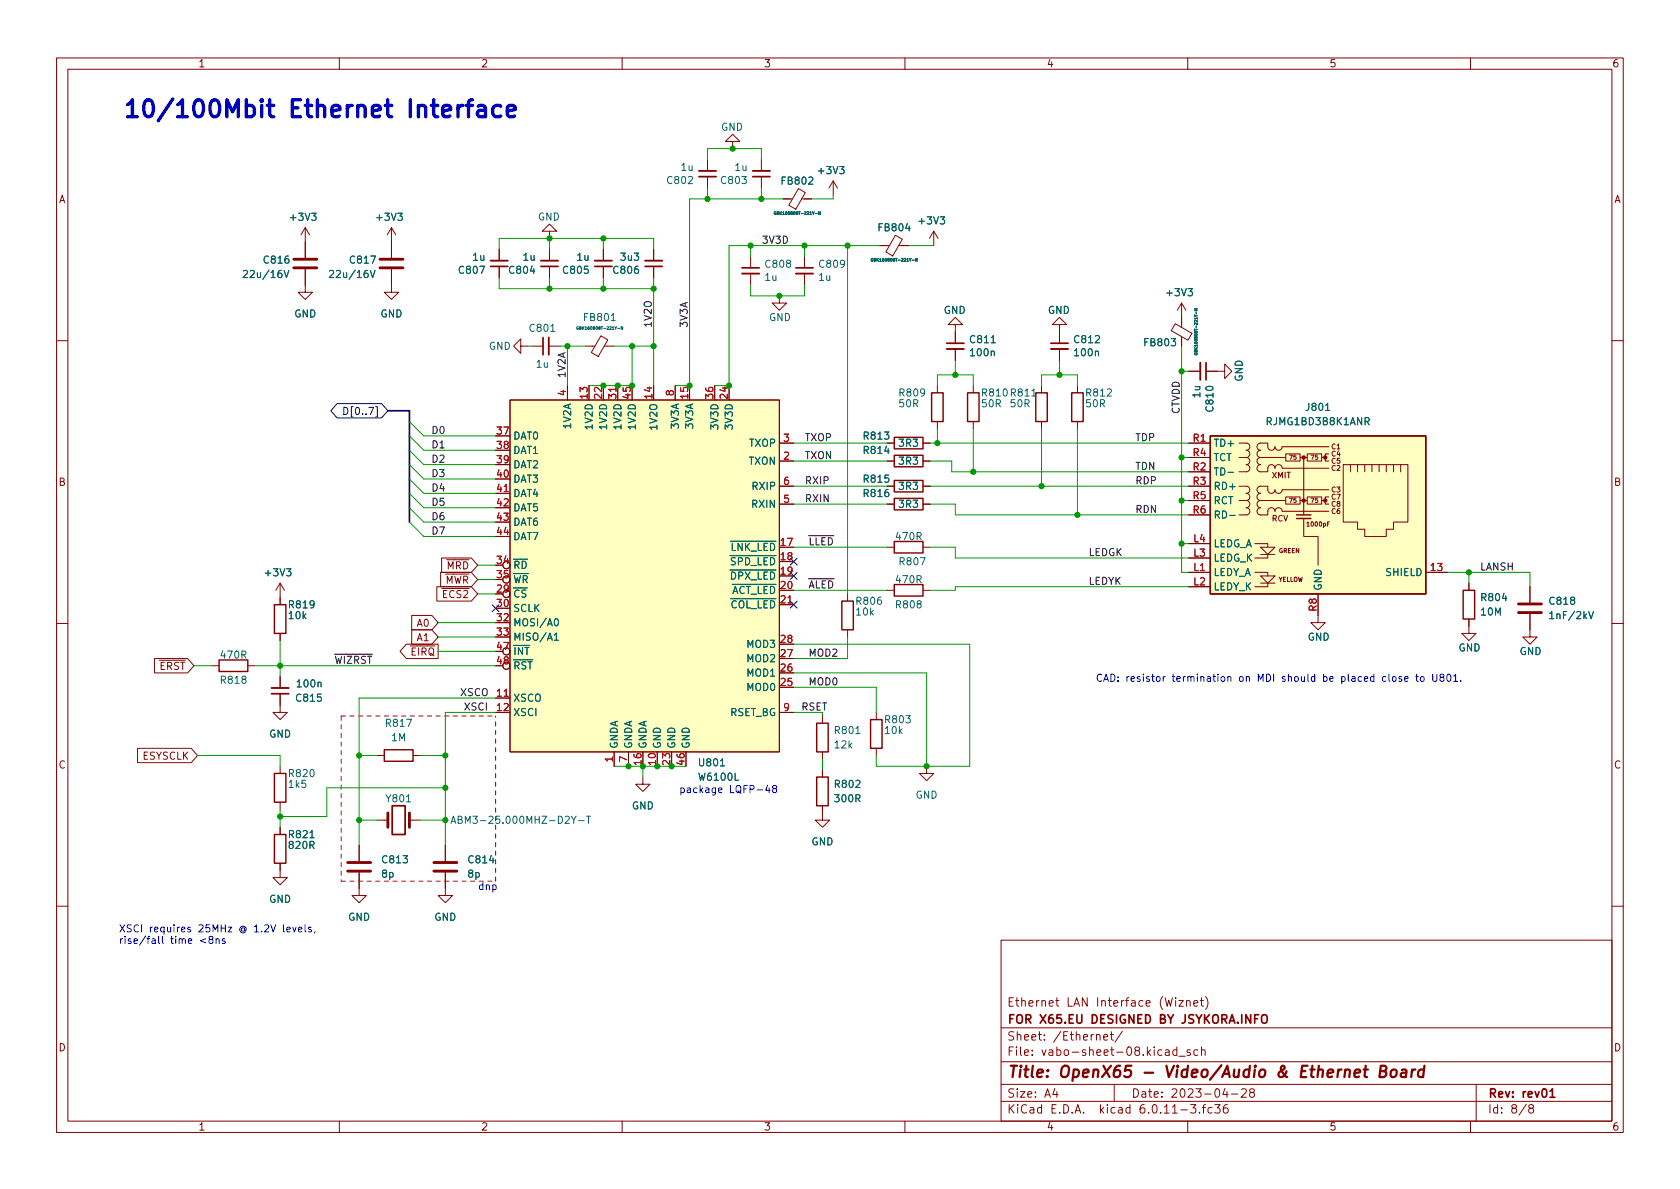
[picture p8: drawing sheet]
<svg xmlns="http://www.w3.org/2000/svg" width="297mm" height="210mm" viewBox="0 0 297 210" stroke-linecap="round" stroke-linejoin="round" font-family="sans-serif">
<g fill="none" stroke="#840000" stroke-width=".18">
<path d="M10 10.2h277v190.1h-277zM12 12.2h273v186.1h-273zM60 10.2v2M110 10.2v2M160 10.2v2M210 10.2v2M260 10.2v2M125.1 28.2v2M125.1 31.2v2.1M129.5 25h1.3l-1.3-1.3-1.2 1.3h1.2v1.3M134.6 28.2v2M134.6 31.2v2.1"/>
<path d="M138.4 35.2h1.7M141.2 33.3l1.2 .8-1.7 2.9-1.2-.7zM141.8 35.2h1.7M147.3 32l.8 1.3M147.3 32v2.5M147.3 32l-.7 1.3M54 47.6v4.1h1.2l-1.2 1.3-1.3-1.3h1.3M54 40.3l.7 1.2M54 40.3v5.3M54 40.3l-.8 1.2M69.2 47.6v4.1h1.3l-1.3 1.3-1.3-1.3h1.3M69.2 40.3l.8 1.2"/>
<path d="M69.2 40.3v5.3M69.2 40.3l-.7 1.2M88.3 44.1v2M88.3 47.1v2M97.2 40.9h1.2l-1.2-1.3-1.3 1.3h1.3v1.3M97.2 44.1v2M97.2 47.1v2M106.2 59.4l1.3 .7-1.7 2.9-1.3-.7zM106.7 44.1v2M106.7 47.1v2M115.6 44.1v2M115.6 47.1v2"/>
<path d="M132.7 45.3v2.1M132.7 48.4v2M137.8 52.3v1.3h1.3l-1.3 1.3-1.3-1.3h1.3M142.2 45.3v2.1M142.2 48.4v2M155.6 43.4h1.6M158.3 41.6l1.2 .7-1.7 3-1.2-.8zM158.9 43.4h1.8M165.1 40.9l.8 1.3M165.1 40.9v2.5M165.1 40.9l-.8 1.3M168.9 57.4h1.3l-1.3-1.3-1.3 1.3h1.3v3.3"/>
<path d="M187.3 57.4h1.3l-1.3-1.3-1.2 1.3h1.2v3.3M207.8 57.2l2.9 1.7-.7 1.3-2.9-1.7zM208.9 53.6v4.3M208.9 59.6v1.6M208.9 53.6l.8 1.3M208.9 53.6l-.7 1.3M10 60.2h2M87.6 77.1h2.6M87.6 79.6h2.6M90.2 70.7h47.6v62.3h-47.6zM92.1 61.2v-1.3l-1.3 1.3 1.3 1.3v-1.3h1.2M94 61.2h2"/>
<path d="M97 61.2h2.1M100.3 68.2v2.5M103.5 61.2h1.7M104.1 68.2v2.5M106.7 68.2v2.5M106.8 61.2h1.8M109.2 68.2v2.5M111.8 68.2v2.5M115.6 68.2v2.5M119.4 68.2v2.5M121.9 68.2v2.5M126.4 68.2v2.5"/>
<path d="M128.9 68.2v2.5M137.8 78.4h2.5M156.8 78.4h1.3M163.2 78.4h1.3M165.7 68.2v1.3M165.7 74.5v1.3M168.9 61.7v2M172.1 68.2v1.3M172.1 74.5v1.3M184.1 68.2v1.3M184.1 74.5v1.3M187.3 61.7v2"/>
<path d="M190.5 68.2v1.3M190.5 74.5v1.3M210.2 78.4h3.8M210.2 65.7h2M213.2 65.7h3.3v-1.3l1.3 1.3-1.3 1.2v-1.2M219.1 78.4h1.2a.64 .64 0 0 1 .7 .6 .64 .64 0 0 1-.7 .6 .64 .64 0 0 1 .7 .7 .64 .64 0 0 1-.7 .6M234.9 79h-8.2a.64 .64 0 0 1-.6 .6 .64 .64 0 0 1-.7-.6 .64 .64 0 0 1-.6 .6 .64 .64 0 0 1-.6-.6v-.6h-1.3a.64 .64 0 0 0-.7 .6 .64 .64 0 0 0 .7 .6 .64 .64 0 0 0-.7 .7 .64 .64 0 0 0 .7 .6M285 60.2h2M78.1 98.7h5.2l1.2 1.2-1.2 1.3h-5.2zM79 99h4M87.6 82.2h2.6M87.6 84.7h2.6"/>
<path d="M87.6 87.2h2.6M87.6 89.8h2.6M87.6 92.3h2.6M87.6 94.9h2.6M137.8 81.5h2.5M137.8 96.8h2.5M137.8 99.3h2.5M137.8 89.1h2.5M137.8 86h2.5M156.8 81.5h1.3M156.8 96.8h1.3M156.8 89.1h1.3"/>
<path d="M156.8 86h1.3M163.2 81.5h1.3M163.2 96.8h1.3M163.2 89.1h1.3M163.2 86h1.3M210.2 86h3.8M210.2 88.5h3.8M210.2 80.9h3.8M210.2 91.1h3.8M210.2 83.4h3.8M210.2 98.7h3.8M210.2 96.1h3.8"/>
<path d="M219.1 86h1.2a.64 .64 0 0 1 .7 .6 .64 .64 0 0 1-.7 .6 .64 .64 0 0 1 .7 .7 .64 .64 0 0 1-.7 .6M219.1 88.5h1.2M219.1 80.9h1.2M220.3 88.5a.64 .64 0 0 1 .7 .6 .64 .64 0 0 1-.7 .7 .64 .64 0 0 1 .7 .6 .64 .64 0 0 1-.7 .7h-1.2M220.3 80.9a.64 .64 0 0 1 .7 .6 .64 .64 0 0 1-.7 .7 .64 .64 0 0 1 .7 .6 .64 .64 0 0 1-.7 .6h-1.2M221.9 96.1h2.3v.7M222.9 88.5a.64 .64 0 0 0-.7 .6 .64 .64 0 0 0 .7 .7 .64 .64 0 0 0-.7 .6 .64 .64 0 0 0 .7 .7h1.3v-.7a.64 .64 0 0 1 .6-.6 .64 .64 0 0 1 .6 .6 .64 .64 0 0 1 .7-.6 .64 .64 0 0 1 .6 .6h8.2M222.9 80.9a.64 .64 0 0 0-.7 .6 .64 .64 0 0 0 .7 .7 .64 .64 0 0 0-.7 .6 .64 .64 0 0 0 .7 .6h1.3v-.6a.64 .64 0 0 1 .6-.6 .64 .64 0 0 1 .6 .6 .64 .64 0 0 1 .7-.6 .64 .64 0 0 1 .6 .6h8.2M222.9 96.8h2.5l-1.2 1.2zM222.9 98h2.5M222.9 88.5h4.4M222.9 80.9h4.4"/>
<path d="M224.2 98v.7h-2.3M227.3 87.9h2.6v1.2h-2.6zM227.3 80.3h2.6v1.2h-2.6zM229.9 88.5h1.2M229.9 80.9h1.2M230.5 91.7v3.2h2.5v5M230.5 80.9v10.2M231.1 87.9h2.6v1.2h-2.6zM231.1 80.3h2.6v1.2h-2.6zM233.7 88.5h.6M233.7 80.9h.6M234.7 92.6h.2"/>
<path d="M234.9 87.9h-.6v1.2h.6M234.9 80.3h-.6v1.2h.6M234.9 86.6h-8.2a.64 .64 0 0 1-.6 .6 .64 .64 0 0 1-.7-.6 .64 .64 0 0 1-.6 .6 .64 .64 0 0 1-.6-.6v-.6h-1.3a.64 .64 0 0 0-.7 .6 .64 .64 0 0 0 .7 .6 .64 .64 0 0 0-.7 .7 .64 .64 0 0 0 .7 .6M235.1 92.3h-.4v.7M237.5 82.2h11.4v10.1h-2.5v1.3h-1.3v1.3h-3.8v-1.3h-1.3v-1.3h-2.5zM238.8 82.2v1.2M240 82.2v1.2M241.3 82.2v1.2M242.6 82.2v1.2M243.8 82.2v1.2M245.1 82.2v1.2M246.4 82.2v1.2"/>
<path d="M247.6 82.2v1.2M10 110.2h2M27.3 116.5h5.9l1.1 1.2-1.1 1.3h-5.9zM28.2 116.8h4.6M37.5 117.7h1.2M43.8 117.7h1.3M49.5 103.1v3.8M49.5 112v1.3M49.5 119.6v2.1M49.5 103.1l.8 1.3M49.5 103.1l-.7 1.3M71.8 113.9h5.7v2.6h-5.7l-1.1-1.3z"/>
<path d="M72.6 114.2h1.1M72.8 111.4h3.6l1.1 1.2-1.1 1.3h-3.6zM72.8 108.8h3.6l1.1 1.3-1.1 1.3h-3.6zM75.6 114.2h1.3M77.2 103.8h6.1l1.2 1.2-1.2 1.3h-6.1zM77.9 101.2h5.4l1.2 1.3-1.2 1.3h-5.4zM78.1 104.1h1.2M87.6 107.6h2.6M87.6 110.1h2.6M87.6 112.6h2.6M137.8 101.8h2.5M137.8 104.4h2.5"/>
<path d="M137.8 106.9h2.5M137.8 119h2.5M137.8 116.5h2.5M137.8 113.9h2.5M149.9 105v1.3M149.9 111.4v1.2M156.8 104.4h1.3M163.2 104.4h1.3M210.2 101.2h3.8M210.2 103.8h3.8M221.9 101.2h2.3v.6M222.9 101.8h2.5l-1.2 1.3z"/>
<path d="M222.9 103.1h2.5M224.2 103.1v.7h-2.3M233 105v5.1h1.3l-1.3 1.3-1.2-1.3h1.2M252.1 101.2h3.8M259.7 109.5v2.5h1.3l-1.3 1.3-1.3-1.3h1.3M259.7 103.1v1.3M270.5 108.6v4h1.3l-1.3 1.3-1.3-1.3h1.3M270.5 103.8v2.7M285 110.2h2M24.3 132.3h9.5l1.1 1.3-1.1 1.3h-9.5zM49.5 122.7v3.3h1.3l-1.3 1.2-1.2-1.2h1.2M49.5 135.5v1.3"/>
<path d="M66.7 133.6h1.2M73 133.6h1.3M87.6 123.4h2.6M87.6 126h2.6M108.6 133v2.5M111.1 133v2.5M113.7 137.4v1.3h1.2l-1.2 1.2-1.3-1.2h1.3M113.7 133v2.5M116.2 133v2.5M118.7 133v2.5M121.3 133v2.5M137.8 126h2.5"/>
<path d="M137.8 121.5h2.5M145.4 126.6v1.3M145.4 133v1.2M145.4 136.1v1.3M154.9 126v1.2M154.9 132.3v1.3M163.8 135.5v1.3h1.3l-1.3 1.2-1.2-1.2h1.2M49.5 152.6v2.6h1.3l-1.3 1.3-1.2-1.3h1.2M49.5 141.9v1.2M49.5 146.3v1.3M63.5 154.3v4.1h1.3l-1.3 1.2-1.3-1.2h1.3M63.5 149.5v2.8"/>
<path d="M66.7 145h1.9M72.4 145h1.9M78.7 154.3v4.1h1.3l-1.3 1.2-1.2-1.2h1.2M78.7 149.5v2.8M145.4 142.5v2.5h1.3l-1.3 1.3-1.3-1.3h1.3M10 160.2h2M177 166.3h108v32h-108zM186.6 176.9h.6M186.9 176.4v1.3l.3 .2M202.6 177.4l.8-.1-.1-.3-.4-.1-.3 .2 .1 .8h.6M213.1 176.2a1.72 1.72 0 0 1 0 2.3M285 160.2h2"/>
<path d="M60 198.3v2M110 198.3v2M160 198.3v2M177 194.8h108M177 191.8h108M177 187.8h108M177 181.8h108M182.5 186.5v.1M182.5 185.7v.1M184.6 183.8v.1M184.6 183v.1M196.3 182.9h.6"/>
<path d="M196.5 182.4v1.3l.4 .2M197 191.8v3M198.4 182.4l-1.3 1.9M208.4 186.8h1.2M210 198.3v2M210.4 185.7l-.3-.1-.2 .2v.3l.5 .1v.4h-.5M211.8 185.7l-.4-.1-.3 .3v.4l.1 .3h.6M212.4 185.8l.2-.2 .4 .1 .1 .9M212.4 185.1v1.5M214.8 195.3h.9l-.5 .6 .4 .1v.7l-.2 .1h-.4l-.2-.1M217 195.3a.59 .59 0 0 0-.7 .7v.5l.1 .3h.5l.2-.1v-.5l-.1-.2-.4-.1-.3 .3M217.7 193.5h1.2"/>
<path d="M219.5 192.7l.6-.2 .2 .2 .1 .3-1 1h1M221.2 193.2l-.3-.3 .1-.2 .2-.2 .4 .1 .2 .2-.1 .2-.6 .2-.2 .3 .1 .4 .2 .1h.4l.2-.3-.1-.4-.2-.1M260 198.3v2M261 191.8v6.5M270.6 196l-.3-.3 .1-.2 .2-.2 .4 .1 .2 .2-.1 .2-.7 .2-.1 .3v.2l.3 .3h.4l.2-.3-.1-.4-.2-.1"/>
<circle cx="89.5" cy="99.9" r=".63"/>
<circle cx="89.5" cy="102.5" r=".63"/>
<circle cx="89.5" cy="115.2" r=".63"/>
<circle cx="89.5" cy="117.7" r=".63"/>
<circle cx="89.5" cy="105" r=".63"/>
</g>
<g fill="none" stroke="#840000" stroke-width=".3">
<path d="M123.6 31.2h3M133.1 31.2h3M86.7 47.1h3.1M95.6 47.1h3.1M96 59.7v3M105.2 47.1h3M114 47.1h3.1M131.2 47.4h3M140.7 47.4h3.1M167.4 60.7h3M185.8 60.7h3M213.2 64.1v3.1"/>
<path d="M48 122.7h3.1M69.3 142.5h2.3v5.1h-2.3zM274.1 194h.8"/>
</g>
<path d="M202.4 189.7h1.5M227.5 189.4l-.2 .5a.92 .92 0 0 1-.9 .6l-.2-.1a.54 .54 0 0 1 .1-.9l.6-.4a.39 .39 0 0 0 .2-.5l-.2-.1a.41 .41 0 0 0-.4 .4l.6 1.2 .5 .4M230.1 189.4h.7M231.2 188.5h-1l-.2 2h.9M244 189.4l.9-.1a.46 .46 0 0 0 .2-.4 .46 .46 0 0 0-.3-.4h-.7l-.2 2h.8a.53 .53 0 0 0 .4-.5 .53 .53 0 0 0-.4-.6" fill="none" stroke="#840000" stroke-width=".4"/>
<g fill="none" stroke="#840000" stroke-width=".33">
<path d="M123.6 30.2h3M133.1 30.2h3M86.7 46.1h3.1M95.6 46.1h3.1M97 59.7v3M105.2 46.1h3M114 46.1h3.1M131.2 48.4h3M140.7 48.4h3.1M167.4 61.7h3M185.8 61.7h3M212.2 64.1v3.1"/>
<path d="M48 121.7h3.1"/>
</g>
<g fill="none" stroke="#006464" stroke-width=".18">
<path d="M55.1 37.7h.8l-.4 .5 .3 .1v.6l-.1 .1-.6-.1M70.3 37.7h.8l-.4 .5 .4 .1v.6l-.2 .1-.6-.1M143 31.4l.5-.1 .2 .4-.8 .9h.8M143.6 37.4l.2 .3 .2-.3M143.8 37.7v.2M144.1 37.7h.4M145 37.4v.5l-.3-.5v.5M148.5 29.4h.7l-.4 .5 .4 .2v.5l-.2 .1-.5-.1M160.4 39.5l-.3 .9h.8M166.2 38.3h.8l-.4 .5 .4 .1v.6l-.2 .1-.6-.1M50.2 47.8l.4 1.3 .5-1.3M65.5 47.8l.4 1.3 .4-1.3"/>
<path d="M65.6 45.3h.8l-.5 1.2M84.8 47.1h.9l-.6 1.2M94.1 47l-.3 .9h.8M97.4 58.6h.7M108.1 56.7h.7M108.7 57.8l.2 .2 .1-.2M108.9 58v.3M109.2 58.1h.4M110.1 57.8v.5l-.3-.5v.5M160.8 45.7l.1 .3 .2-.3M160.9 46v.2M161.3 46h.4"/>
<path d="M162.2 45.7v.5l-.3-.5v.5M207.1 59.9h.8l-.5 .5 .4 .1v.5l-.2 .1-.5-.1M210 51h.8l-.4 .5 .4 .1v.6l-.2 .1-.6-.1M211.2 55.7l.2 .1-.2 .2M211.2 54.6h.5l-.5 .3h.5M211.4 55.8h.3M211.5 55.1v.4M156.7 78.9l-.3 .9h.8M175.3 62.2l.1-.1h.3l.1 .8M175.3 60.6h.7M182.4 70h.8M193.7 62.2l.2-.1h.3v.8"/>
<path d="M234.4 72.6h.7M241.4 74.5h.6l.1-.2-.1-.3-.6-.2v1.3M241.7 74.5l.4 .6M90.8 98.9h2.5M129.2 95.7h8M162.7 98.6h.9l-.6 1.3M217.1 83.5h1M217.4 91.1h1M50.7 100.6h.7l-.4 .5 .4 .1v.5l-.2 .1-.5-.1M98 112.3l.4-.4v1.3M98 113.2h.7M98.1 109.5l.2-.1a.68 .68 0 0 1 .5 .6 .68 .68 0 0 1-.5 .7l-.2-.1-.1-.4z"/>
<path d="M265.9 104.9l-.3 .9h.8M280.9 108.1l.4 1.3 .4-1.3M56.2 120.7l.2-.1 .3 .1 .1 .8M71.9 127.2h.9l-.6 1.3M127.4 135.4h.7M130 136.7v1.3h.6M151.3 129.7h.8M54.8 148.1h.7M71.9 141.8h.7M86.9 151.3l-.3 .9h.7M99.9 144.5l.5-.2 .3 .4-.8 .9h.8M101 144.3l.4 .7 .5-.7"/>
<path d="M101.4 145v.6M102.3 145.1h1M103.7 144.3h.7M104 144.3v1.3"/>
</g>
<g fill="none" stroke="#840000" stroke-width=".25">
<path d="M158.1 77.3h5.1v2.1h-5.1zM164.7 69.5h2.1v5h-2.1zM171.1 69.5h2v5h-2zM183.1 69.5h2.1v5h-2.1zM189.5 69.5h2v5h-2zM214 77.1h38.1v27.9h-38.1zM158.1 80.5h5.1v2h-5.1zM158.1 95.8h5.1v2h-5.1zM158.1 88.1h5.1v2.1h-5.1zM158.1 85h5.1v2h-5.1zM229.2 91.7h2.6M229.2 91.1h2.6"/>
<path d="M38.7 116.7h5.1v2h-5.1zM48.5 106.9h2v5.1h-2zM148.8 106.3h2.1v5.1h-2.1zM158.1 103.4h5.1v2h-5.1zM258.7 104.4h2v5.1h-2zM48.5 136.8h2v5.1h-2zM67.9 132.6h5.1v2h-5.1zM144.4 137.4h2v5.1h-2zM144.4 127.9h2v5.1h-2zM153.9 127.2h2.1v5.1h-2.1zM48.5 147.6h2v5h-2z"/>
</g>
<path d="M51.9 45.8h4.1M51.9 47.4h4.1M67.2 45.8h4M67.2 47.4h4M268.5 108.3h4M268.5 106.8h4M61.5 154h4M61.5 152.5h4M68.6 143.8v2.5M72.4 143.8v2.5M76.7 154h4.1M76.7 152.5h4.1" fill="none" stroke="#840000" stroke-width=".51"/>
<g fill="#ffffc2" stroke="#ffffc2" stroke-width=".18">
<path d="M90.2 70.7h47.6v62.3h-47.6z"/>
<path d="M214 77.1h38.1v27.9h-38.1z"/>
</g>
<path d="M108.9 68.5v.7M89.1 86.9h.8M139.3 106.6h.7M89.1 123.1h.8" fill="none" stroke="#a90000" stroke-width=".18"/>
<g fill="#840000" stroke="#840000" stroke-width=".25">
<circle cx="230.5" cy="88.5" r=".25"/>
<circle cx="230.5" cy="80.9" r=".25"/>
<circle cx="234.3" cy="88.5" r=".25"/>
<circle cx="234.3" cy="80.9" r=".25"/>
</g>
<path d="M59.6 71.4h7.9l1.1 1.2-1.1 1.3h-7.9l-1.1-1.3zM66.4 71.9h.3v1.8h-.3M139.7 98.7l1.2 1.2M140.9 98.7l-1.2 1.2M87 107l1.2 1.2M88.2 107l-1.2 1.2M139.7 101.2l1.2 1.3M139.7 106.3l1.2 1.2M140.9 101.2l-1.2 1.3M140.9 106.3l-1.2 1.2" fill="none" stroke="#000084" stroke-width=".18"/>
<g fill="none" stroke="#0000c2" stroke-width=".18">
<path d="M205.7 119.6v.9M206 119.6l-.3 .3M217.1 119.8l.2-.2 .3 .1v.8M217.1 119.6v.9M234 119.7l.4-.1 .2 .3-.1 .5h-.5M234 119.2v1.3M237.2 119.7l.4-.1 .2 .3-.1 .5h-.5M237.2 119.6v1.3M245 119.7l-.3-.1-.3 .3 .2 .5h.4M250.3 119.6h.5M250.5 119.2v1.1l.3 .2M251.3 119.7l.3-.1 .2 .3v.3l-.2 .3-.3-.1-.2-.2z"/>
<path d="M253.3 119.2v1l.3 .3h.2l.2-.3v-1M127 139.8l.7-.2-.1-.2-.4-.1-.2 .2 .1 .6h.5M136.8 139.4l-.2-.2 .1-.2 .1-.1 .4 .1 .1 .1v.2l-.6 .2-.1 .2v.2l.2 .3h.3l.2-.3v-.2l-.2-.3M235.1 120.1l.6-.2v-.2l-.4-.1-.2 .2 .1 .6h.5M26.9 166.1h.5v.7M27.4 166.3l-.4 .1-.2 .1 .2 .3h.4M28 165.6v1.1l.2 .1M28.7 165.6v1.1l.2 .1M33.7 164h-.3l-.2 .1v.2l.5 .1v.3h-.5M39.8 166.1l-.3-.1-.2 .2 .1 .2 .4 .1v.3h-.5"/>
</g>
<path d="M43.6 18.8l.2-.2h.6l.4 .3 .2 .3v.9l-.3 .4-.3 .1h-.6l-.2-.1M46.3 17.6l-.2 .2 .2 .1 .1-.1-.1-.2v.3M46.3 18.6v2M47.3 18.6h1.1M47.7 17.6v2.6l.1 .3 .6 .1" fill="none" stroke="#0000c2" stroke-width=".6"/>
<path d="M60.3 126.6h27.3M60.3 126.6v29.2M60.3 155.8h27.3M87.6 155.8v-29.2" fill="none" stroke="#f00" stroke-width=".18" stroke-dasharray=".8 .8"/>
<path d="M68.6 72.6h3.8v19.7" fill="none" stroke="#000084" stroke-width=".3"/>
<g fill="none" stroke="#009600" stroke-width=".18">
<path d="M125.1 28.2v-1.9h9.5v1.9M125.1 33.3v1.9M134.6 33.3v1.9M138.4 35.2h-16.5v33h-2.5M147.3 34.5v.7h-3.8M88.3 44.1v-1.9h27.3v1.9M88.3 49.1v1.9h27.3M97.2 42.2v1.9M97.2 49.1v1.9M106.7 42.2v1.9M106.7 49.1v1.9M115.6 49.1v19.1"/>
<path d="M132.7 50.4v1.9h9.5v-1.9M132.7 43.4v1.9M142.2 43.4v1.9M149.9 43.4v61.6M155.6 43.4h-26.7v24.8h-2.5M160.7 43.4h4.4M72.4 77.1l2.5 2.5h12.7M72.4 74.5l2.5 2.6h12.7M72.4 79.6l2.5 2.6h12.7M93.3 61.2h.7M99.1 61.2h4.4M100.3 61.2v7"/>
<path d="M108.6 61.2h7M111.8 61.2v7h-7.7M140.3 78.4h16.5M164.5 78.4h45.7M165.7 68.2v-1.9h6.4v1.9M165.7 75.8v2.6M168.9 63.7v2.6M172.1 75.8v7.6M184.1 68.2v-1.9h6.4v1.9M184.1 75.8v10.2M187.3 63.7v2.6M190.5 75.8v15.3"/>
<path d="M208.9 61.2v40h1.3M208.9 65.7h1.3M72.4 84.7l2.5 2.5h12.7M72.4 87.2l2.5 2.6h12.7M72.4 82.2l2.5 2.5h12.7M72.4 89.8l2.5 2.5h12.7M72.4 92.3l2.5 2.6h12.7M84.5 99.9h3.1M140.3 96.8h16.5M140.3 86h16.5M140.3 81.5h16.5M140.3 89.1h16.5"/>
<path d="M164.5 89.1h4.4v2h41.3M164.5 96.8h4.4v1.9h41.3M164.5 81.5h3.8v1.9h41.9M164.5 86h45.7M208.9 80.9h1.3M208.9 88.5h1.3M208.9 96.1h1.3M34.3 117.7h3.2M45.1 117.7h42.5M49.5 113.3v6.3M77.5 112.6h10.1M77.5 110.1h10.1"/>
<path d="M77.5 115.2h10.1M84.5 105h3.1M84.5 102.5h3.1M140.3 113.9h31.1v21.6h-16.5v-1.9M140.3 119h23.5v16.5M140.3 104.4h16.5M149.9 112.6v3.9h-9.6M210.2 103.8h-41.3v.6h-4.4M255.9 101.2h14.6v2.6M259.7 101.2v1.9M34.9 133.6h14.6v1.9M63.5 133.6h3.2"/>
<path d="M74.3 133.6h4.4M78.7 139.3h-20.9v5.1h-8.3M87.6 126h-8.9v23.5M87.6 123.4h-24.1v26.1M108.6 135.5h12.7M113.7 135.5v1.9M140.3 121.5h14.6v4.5M140.3 126h5.1v.6M145.4 134.2v1.9M49.5 143.1v3.2M63.5 145h3.2M74.3 145h4.4"/>
</g>
<g fill="#009600" stroke="#009600" stroke-width=".18">
<circle cx="49.5" cy="117.7" r=".46"/>
<circle cx="63.5" cy="133.6" r=".46"/>
<circle cx="49.5" cy="144.4" r=".46"/>
<circle cx="132.7" cy="43.4" r=".46"/>
<circle cx="134.6" cy="35.2" r=".46"/>
<circle cx="121.9" cy="68.2" r=".46"/>
<circle cx="109.2" cy="68.2" r=".46"/>
<circle cx="106.7" cy="68.2" r=".46"/>
<circle cx="111.8" cy="68.2" r=".46"/>
<circle cx="125.1" cy="35.2" r=".46"/>
<circle cx="149.9" cy="43.4" r=".46"/>
<circle cx="137.8" cy="52.3" r=".46"/>
<circle cx="129.5" cy="26.3" r=".46"/>
<circle cx="142.2" cy="43.4" r=".46"/>
<circle cx="97.2" cy="42.2" r=".46"/>
<circle cx="106.7" cy="42.2" r=".46"/>
<circle cx="97.2" cy="51" r=".46"/>
<circle cx="106.7" cy="51" r=".46"/>
<circle cx="115.6" cy="51" r=".46"/>
<circle cx="115.6" cy="61.2" r=".46"/>
<circle cx="111.8" cy="61.2" r=".46"/>
<circle cx="100.3" cy="61.2" r=".46"/>
<circle cx="116.2" cy="135.5" r=".46"/>
<circle cx="113.7" cy="135.5" r=".46"/>
<circle cx="78.7" cy="133.6" r=".46"/>
<circle cx="111.1" cy="135.5" r=".46"/>
<circle cx="118.7" cy="135.5" r=".46"/>
<circle cx="78.7" cy="139.3" r=".46"/>
<circle cx="78.7" cy="145" r=".46"/>
<circle cx="63.5" cy="145" r=".46"/>
<circle cx="208.9" cy="88.5" r=".46"/>
<circle cx="208.9" cy="96.1" r=".46"/>
<circle cx="208.9" cy="80.9" r=".46"/>
<circle cx="259.7" cy="101.2" r=".46"/>
<circle cx="163.8" cy="135.5" r=".46"/>
<circle cx="165.7" cy="78.4" r=".46"/>
<circle cx="168.9" cy="66.3" r=".46"/>
<circle cx="128.9" cy="68.2" r=".46"/>
<circle cx="187.3" cy="66.3" r=".46"/>
<circle cx="172.1" cy="83.4" r=".46"/>
<circle cx="190.5" cy="91.1" r=".46"/>
<circle cx="184.1" cy="86" r=".46"/>
<circle cx="208.9" cy="65.7" r=".46"/>
</g>
<g font-size="4.2" fill="#0000c2">
<text x="21.6" y="20.8">10/100Mbit</text>
<text x="51.2" y="20.8">Ethernet</text>
<text x="72.6" y="20.8">Interface</text>
</g>
<g font-size="2.8" fill="#840000">
<text x="178" y="191.2">Title:</text>
<text x="187.3" y="191.2">OpenX65</text>
<text x="206.7" y="191.2">Video/Audio</text>
<text x="231.2" y="191.2">Ethernet</text>
<text x="245.5" y="191.2">Board</text>
</g>
<g font-size="2.1" fill="#840000">
<text x="178" y="178.5">Ethernet</text>
<text x="188.6" y="178.5">LAN Interface</text>
<text x="205.2" y="178.5">(Wiznet)</text>
<text x="178" y="184.5">Sheet:</text>
<text x="178" y="181.5">FOR X65.EU</text>
<text x="186.2" y="184.5">/Ethernet/</text>
<text x="193.2" y="181.5">DESIGNED BY JSYKORA.INFO</text>
<text x="178" y="187.2">File:</text>
<text x="184.4" y="187.2">vabo-sheet-08.kicad_sch</text>
<text x="178" y="197.4">KiCad</text>
<text x="178" y="194.6">Size:</text>
<text x="184.7" y="194.6">A4</text>
<text x="185.7" y="197.4">E.D.A.</text>
<text x="194.6" y="197.4">kicad</text>
<text x="200" y="194.6">Date:</text>
<text x="201.8" y="197.4">6.0.11-3.fc36</text>
<text x="207" y="194.6">2023-04-28</text>
<text x="263" y="194.6">Rev:</text>
<text x="263" y="197.4">Id:</text>
<text x="267.1" y="197.4">8/8</text>
<text x="269.1" y="194.6">rev01</text>
</g>
<g font-size="1.8" fill="#840000">
<text x="35" y="12.3">1</text>
<text x="85" y="12.3">2</text>
<text x="135" y="12.3">3</text>
<text x="185" y="12.3">4</text>
<text x="235" y="12.3">5</text>
<text x="285" y="12.3">6</text>
<text x="10.4" y="36.3">A</text>
<text x="285.4" y="36.3">A</text>
<text x="10.3" y="86.3">B</text>
<text x="285.3" y="86.3">B</text>
<text x="78.9" y="101.1">~{MRD}</text>
<text x="78" y="106.1">~{ECS2}</text>
<text x="78.7" y="103.6">~{MWR}</text>
<text x="73.6" y="113.8">A1</text>
<text x="73.6" y="111.2">A0</text>
<text x="28.1" y="118.8">~{ERST}</text>
<text x="72.5" y="116.3">~{EIRQ}</text>
<text x="10.3" y="136.3">C</text>
<text x="25.1" y="134.7">ESYSCLK</text>
<text x="285.3" y="136.3">C</text>
<text x="10.3" y="186.3">D</text>
<text x="285.3" y="186.3">D</text>
<text x="35" y="200.3">1</text>
<text x="85" y="200.3">2</text>
<text x="135" y="200.3">3</text>
<text x="185" y="200.3">4</text>
<text x="235" y="200.3">5</text>
<text x="285" y="200.3">6</text>
</g>
<g font-size="1.8" fill="#006464">
<text x="127.4" y="23.5">GND</text>
<text x="117.7" y="32.9">C802</text>
<text x="120.2" y="30.6">1u</text>
<text x="127.2" y="32.9">C803</text>
<text x="129.8" y="30.6">1u</text>
<text x="137.9" y="33">FB802</text>
<text x="144.3" y="31.2">+3V3</text>
<text x="51" y="39.4">+3V3</text>
<text x="66.2" y="39.4">+3V3</text>
<text x="95" y="39.4">GND</text>
<text x="155" y="41.3">FB804</text>
<text x="162.1" y="40.1">+3V3</text>
<text x="46.4" y="47">C816</text>
<text x="61.6" y="47">C817</text>
<text x="83.4" y="46.5">1u</text>
<text x="92.3" y="46.5">1u</text>
<text x="101.8" y="46.5">1u</text>
<text x="109.5" y="46.5">3u3</text>
<text x="135.1" y="47.7">C808</text>
<text x="144.6" y="47.7">C809</text>
<text x="42.7" y="49.5">22u/16V</text>
<text x="58" y="49.5">22u/16V</text>
<text x="80.9" y="48.8">C807</text>
<text x="89.8" y="48.8">C804</text>
<text x="99.3" y="48.8">C805</text>
<text x="108.2" y="48.8">C806</text>
<text x="135.1" y="50">1u</text>
<text x="144.6" y="50">1u</text>
<text x="205.9" y="52.8">+3V3</text>
<text x="52" y="56.5">GND</text>
<text x="67.2" y="56.5">GND</text>
<text x="93.4" y="59.1">C801</text>
<text x="103" y="57.2">FB801</text>
<text x="135.9" y="57.2">GND</text>
<text x="166.8" y="55.9">GND</text>
<text x="185.2" y="55.9">GND</text>
<text x="86.4" y="62.2">GND</text>
<text x="94.6" y="65.4">1u</text>
<text x="171.3" y="61.1">C811</text>
<text x="171.3" y="63.4">100n</text>
<text x="189.7" y="61.1">C812</text>
<text x="189.7" y="63.4">100n</text>
<text x="202" y="61.6">FB803</text>
<text x="158.8" y="70.5">R809</text>
<text x="173.4" y="70.5">R810 R811</text>
<text x="191.8" y="70.5">R812</text>
<text x="212.6" y="70.5" transform="rotate(-90 212.6 70.5)">1u</text>
<text x="220.1" y="67.6" transform="rotate(-90 220.1 67.6)">GND</text>
<text x="101.4" y="76" transform="rotate(-90 101.4 76)">1V2A</text>
<text x="105.2" y="76.2" transform="rotate(-90 105.2 76.2)">1V2D</text>
<text x="107.7" y="76.2" transform="rotate(-90 107.7 76.2)">1V2D</text>
<text x="110.2" y="76.2" transform="rotate(-90 110.2 76.2)">1V2D</text>
<text x="112.8" y="76.2" transform="rotate(-90 112.8 76.2)">1V2D</text>
<text x="116.6" y="76.2" transform="rotate(-90 116.6 76.2)">1V2O</text>
<text x="120.4" y="76" transform="rotate(-90 120.4 76)">3V3A</text>
<text x="122.9" y="76" transform="rotate(-90 122.9 76)">3V3A</text>
<text x="127.4" y="76.2" transform="rotate(-90 127.4 76.2)">3V3D</text>
<text x="129.9" y="76.2" transform="rotate(-90 129.9 76.2)">3V3D</text>
<text x="158.8" y="72.4">50R</text>
<text x="173.4" y="72.4">50R</text>
<text x="178.4" y="72.4">50R</text>
<text x="191.8" y="72.4">50R</text>
<text x="214.9" y="73" transform="rotate(-90 214.9 73)">C810</text>
<text x="223.7" y="75.6">RJMG1BD3B8K1ANR</text>
<text x="230.7" y="73">J801</text>
<text x="90.7" y="78.1">DAT0</text>
<text x="90.7" y="80.6">DAT1</text>
<text x="90.7" y="83.2">DAT2</text>
<text x="132.3" y="82.6">TXON</text>
<text x="132.4" y="79.4">TXOP</text>
<text x="152.4" y="78.1">R813</text>
<text x="152.4" y="80.6">R814</text>
<text x="158.7" y="79.4">3R3</text>
<text x="158.7" y="82.6">3R3</text>
<text x="214.5" y="79.4">TD+</text>
<text x="214.5" y="81.9">TCT</text>
<text x="90.7" y="85.7">DAT3</text>
<text x="90.7" y="88.3">DAT4</text>
<text x="132.8" y="87">RXIP</text>
<text x="152.4" y="88.3">R816</text>
<text x="152.4" y="85.7">R815</text>
<text x="158.7" y="87">3R3</text>
<text x="214.5" y="84.5">TD-</text>
<text x="214.5" y="87">RD+</text>
<text x="214.5" y="89.5">RCT</text>
<text x="90.7" y="90.8">DAT5</text>
<text x="90.7" y="93.3">DAT6</text>
<text x="90.7" y="95.9">DAT7</text>
<text x="132.7" y="90.2">RXIN</text>
<text x="158.1" y="95.9">470R</text>
<text x="158.7" y="90.2">3R3</text>
<text x="214.5" y="92.1">RD-</text>
<text x="90.7" y="101">~{RD}</text>
<text x="129" y="100.3">~{SPD_LED}</text>
<text x="129.1" y="97.8">~{LNK_LED}</text>
<text x="158.8" y="100.3">R807</text>
<text x="214.5" y="99.7">LEDG_K</text>
<text x="214.5" y="97.2">LEDG_A</text>
<text x="46.5" y="102.3">+3V3</text>
<text x="50.8" y="108">R819</text>
<text x="90.7" y="106">~{CS}</text>
<text x="90.7" y="103.5">~{WR}</text>
<text x="129" y="102.9">~{DPX_LED}</text>
<text x="129.1" y="108">~{COL_LED}</text>
<text x="129.4" y="105.4">~{ACT_LED}</text>
<text x="151.1" y="107.3">R806</text>
<text x="158.1" y="108">R808</text>
<text x="158.1" y="103.5">470R</text>
<text x="214.5" y="102.2">LEDY_A</text>
<text x="214.5" y="104.8">LEDY_K</text>
<text x="234.1" y="104.5" transform="rotate(-90 234.1 104.5)">GND</text>
<text x="244.8" y="102.2">SHIELD</text>
<text x="261.6" y="106.7">R804</text>
<text x="273.7" y="107.3">C818</text>
<text x="50.8" y="109.9">10k</text>
<text x="90.7" y="108.6">SCLK</text>
<text x="90.7" y="111.1">MOSI/A0</text>
<text x="90.7" y="113.7">MISO/A1</text>
<text x="151.1" y="109.2">10k</text>
<text x="231.1" y="113.7">GND</text>
<text x="261.6" y="109.2">10M</text>
<text x="273.7" y="109.9">1nF/2kV</text>
<text x="38.8" y="116.8">470R</text>
<text x="90.7" y="116.2">~{INT}</text>
<text x="90.7" y="118.7">~{RST}</text>
<text x="131.9" y="117.5">MOD2</text>
<text x="131.9" y="114.9">MOD3</text>
<text x="257.8" y="115.6">GND</text>
<text x="268.6" y="116.2">GND</text>
<text x="38.8" y="121.3">R818</text>
<text x="52.1" y="124.5">C815</text>
<text x="52.2" y="121.9">100n</text>
<text x="90.7" y="124.5">XSCO</text>
<text x="131.9" y="122.6">MOD0</text>
<text x="131.9" y="120">MOD1</text>
<text x="47.5" y="130.8">GND</text>
<text x="68" y="128.9">R817</text>
<text x="69.1" y="131.4">1M</text>
<text x="90.7" y="127">XSCI</text>
<text x="129" y="127">RSET_BG</text>
<text x="147.3" y="130.2">R801</text>
<text x="156.2" y="128.3">R803</text>
<text x="156.2" y="130.2">10k</text>
<text x="50.8" y="137.8">R820</text>
<text x="109.6" y="132.5" transform="rotate(-90 109.6 132.5)">GNDA</text>
<text x="112.1" y="132.5" transform="rotate(-90 112.1 132.5)">GNDA</text>
<text x="114.7" y="132.5" transform="rotate(-90 114.7 132.5)">GNDA</text>
<text x="117.2" y="132.5" transform="rotate(-90 117.2 132.5)">GND</text>
<text x="119.8" y="132.5" transform="rotate(-90 119.8 132.5)">GND</text>
<text x="122.3" y="132.5" transform="rotate(-90 122.3 132.5)">GND</text>
<text x="123.3" y="135.9">U801</text>
<text x="147.3" y="132.7">12k</text>
<text x="50.8" y="139.7">1k5</text>
<text x="68.1" y="142.2">Y801</text>
<text x="111.7" y="143.5">GND</text>
<text x="123.3" y="138.4">W6100L</text>
<text x="147.3" y="139.7">R802</text>
<text x="147.3" y="142.2">300R</text>
<text x="161.8" y="141.6">GND</text>
<text x="50.8" y="148.6">R821</text>
<text x="79.5" y="146.1">ABM3-25.000MHZ-D2Y-T</text>
<text x="143.4" y="149.9">GND</text>
<text x="50.8" y="150.5">820R</text>
<text x="67.3" y="153">C813</text>
<text x="67.3" y="155.6">8p</text>
<text x="82.6" y="153">C814</text>
<text x="82.6" y="155.6">8p</text>
<text x="47.5" y="160">GND</text>
<text x="61.5" y="163.2">GND</text>
<text x="76.7" y="163.2">GND</text>
</g>
<g font-size="1.8" fill="#0f0f0f">
<text x="134.6" y="43.1">3V3D</text>
<text x="115.2" y="58" transform="rotate(-90 115.2 58)">1V2O</text>
<text x="121.6" y="58" transform="rotate(-90 121.6 58)">3V3A</text>
<text x="100" y="66.9" transform="rotate(-90 100 66.9)">1V2A</text>
<text x="76.2" y="76.7">D0</text>
<text x="208.6" y="73.3" transform="rotate(-90 208.6 73.3)">CTVDD</text>
<text x="76.2" y="81.8">D2</text>
<text x="76.2" y="79.3">D1</text>
<text x="142.2" y="78">TXOP</text>
<text x="142.2" y="81.2">TXON</text>
<text x="200.7" y="83.1">TDN</text>
<text x="200.7" y="78">TDP</text>
<text x="76.2" y="89.4">D5</text>
<text x="76.2" y="84.4">D3</text>
<text x="76.2" y="86.9">D4</text>
<text x="142.2" y="88.8">RXIN</text>
<text x="142.2" y="85.6">RXIP</text>
<text x="200.7" y="85.6">RDP</text>
<text x="76.2" y="92">D6</text>
<text x="76.2" y="94.5">D7</text>
<text x="200.7" y="90.7">RDN</text>
<text x="142.9" y="96.4">~{LLED}</text>
<text x="192.4" y="98.3">LEDGK</text>
<text x="261.6" y="100.9">LANSH</text>
<text x="142.9" y="104">~{ALED}</text>
<text x="192.4" y="103.4">LEDYK</text>
<text x="59.1" y="117.4">~{WIZRST}</text>
<text x="142.9" y="116.1">MOD2</text>
<text x="81.3" y="123.1">XSCO</text>
<text x="81.9" y="125.6">XSCI</text>
<text x="141.6" y="125.6">RSET</text>
<text x="142.9" y="121.2">MOD0</text>
</g>
<g font-size="1.8" fill="#a90000">
<text x="100.1" y="70.1" transform="rotate(-90 100.1 70.1)">4</text>
<text x="103.9" y="70.7" transform="rotate(-90 103.9 70.7)">13</text>
<text x="106.4" y="70.7" transform="rotate(-90 106.4 70.7)">22</text>
<text x="109" y="70.7" transform="rotate(-90 109 70.7)">31</text>
<text x="111.5" y="70.7" transform="rotate(-90 111.5 70.7)">45</text>
<text x="115.3" y="70.7" transform="rotate(-90 115.3 70.7)">14</text>
<text x="119.1" y="70.1" transform="rotate(-90 119.1 70.1)">8</text>
<text x="121.7" y="70.7" transform="rotate(-90 121.7 70.7)">15</text>
<text x="126.1" y="70.7" transform="rotate(-90 126.1 70.7)">36</text>
<text x="128.7" y="70.7" transform="rotate(-90 128.7 70.7)">24</text>
<text x="87.6" y="76.8">37</text>
<text x="87.6" y="79.4">38</text>
<text x="87.6" y="81.9">39</text>
<text x="138.4" y="81.3">2</text>
<text x="138.4" y="78.1">3</text>
<text x="210.8" y="78.1">R1</text>
<text x="210.8" y="83.2">R2</text>
<text x="210.8" y="80.6">R4</text>
<text x="87.6" y="84.4">40</text>
<text x="87.6" y="87">41</text>
<text x="87.6" y="89.5">42</text>
<text x="138.4" y="88.9">5</text>
<text x="138.4" y="85.7">6</text>
<text x="210.8" y="85.7">R3</text>
<text x="210.8" y="88.3">R5</text>
<text x="87.6" y="92.1">43</text>
<text x="87.6" y="94.6">44</text>
<text x="210.8" y="90.8">R6</text>
<text x="210.9" y="95.9">L4</text>
<text x="87.6" y="99.7">34</text>
<text x="137.8" y="96.5">17</text>
<text x="137.8" y="99.1">18</text>
<text x="137.8" y="101.6">19</text>
<text x="210.9" y="101">L1</text>
<text x="210.9" y="98.4">L3</text>
<text x="252.7" y="101">13</text>
<text x="87.6" y="104.8">29</text>
<text x="87.6" y="107.3">30</text>
<text x="87.6" y="102.2">35</text>
<text x="137.8" y="104.1">20</text>
<text x="137.8" y="106.7">21</text>
<text x="210.9" y="103.5">L2</text>
<text x="87.6" y="109.8">32</text>
<text x="87.6" y="112.4">33</text>
<text x="137.8" y="113.7">28</text>
<text x="232.8" y="108.2" transform="rotate(-90 232.8 108.2)">R8</text>
<text x="87.6" y="114.9">47</text>
<text x="87.6" y="117.5">48</text>
<text x="137.8" y="118.7">26</text>
<text x="137.8" y="116.2">27</text>
<text x="87.6" y="123.2">11</text>
<text x="87.6" y="125.7">12</text>
<text x="137.8" y="121.3">25</text>
<text x="138.4" y="125.7">9</text>
<text x="108.3" y="134.9" transform="rotate(-90 108.3 134.9)">1</text>
<text x="110.9" y="134.9" transform="rotate(-90 110.9 134.9)">7</text>
<text x="113.4" y="135.5" transform="rotate(-90 113.4 135.5)">16</text>
<text x="116" y="135.5" transform="rotate(-90 116 135.5)">10</text>
<text x="118.5" y="135.5" transform="rotate(-90 118.5 135.5)">23</text>
<text x="121" y="135.5" transform="rotate(-90 121 135.5)">46</text>
</g>
<text font-size="1.8" fill="#000084" x="60.4" y="73.8">D[0..7]</text>
<g font-size="1.8" fill="#0000c2">
<text x="193.7" y="120.5">CAD: resistor</text>
<text x="207.3" y="120.5">termination</text>
<text x="219.3" y="120.5">on</text>
<text x="222.7" y="120.5">MDI should</text>
<text x="237.9" y="120.5">placed</text>
<text x="245.3" y="120.5">close</text>
<text x="254.5" y="120.5">U801.</text>
<text x="120" y="140.2">package</text>
<text x="128.9" y="140.2">LQFP-48</text>
<text x="84.5" y="157.4">dnp</text>
<text x="21" y="164.9">XSCI</text>
<text x="21" y="166.9">rise/fall</text>
<text x="26.4" y="164.9">requires</text>
<text x="30.1" y="166.9">time</text>
<text x="35.2" y="164.9">25MHz</text>
<text x="35.4" y="166.9">&lt;8ns</text>
<text x="42.5" y="164.9">@ 1.2V</text>
<text x="50.5" y="164.9">levels,</text>
</g>
<g font-size="1.4" fill="#840000">
<text x="224.8" y="84.9">XMIT</text>
<text x="224.8" y="92.5">RCV</text>
</g>
<g font-size="1.2" fill="#840000">
<text x="235.3" y="79.7">C1</text>
<text x="235.3" y="83.5">C2</text>
<text x="235.3" y="81">C4</text>
<text x="235.3" y="82.2">C5</text>
<text x="235.3" y="87.3">C3</text>
<text x="235.3" y="88.6">C7</text>
<text x="235.3" y="89.9">C8</text>
<text x="235.3" y="91.1">C6</text>
</g>
<g font-size="1.1" fill="#840000">
<text x="227.8" y="81.5">75</text>
<text x="231.6" y="81.5">75</text>
<text x="227.8" y="89.1">75</text>
<text x="231.6" y="89.1">75</text>
<text x="230.8" y="93.3">1000pF</text>
<text x="226" y="98">GREEN</text>
<text x="226" y="103.1">YELLOW</text>
</g>
<g font-size=".7" fill="#006464">
<text x="136.7" y="38.1">GBK160808T-221Y-N</text>
<text x="153.9" y="46.4">GBK160808T-221Y-N</text>
<text x="101.8" y="58.4">GBK160808T-221Y-N</text>
<text x="211.9" y="62.9" transform="rotate(-90 211.9 62.9)">GBK160808T-221Y-N</text>
</g>
</svg>
